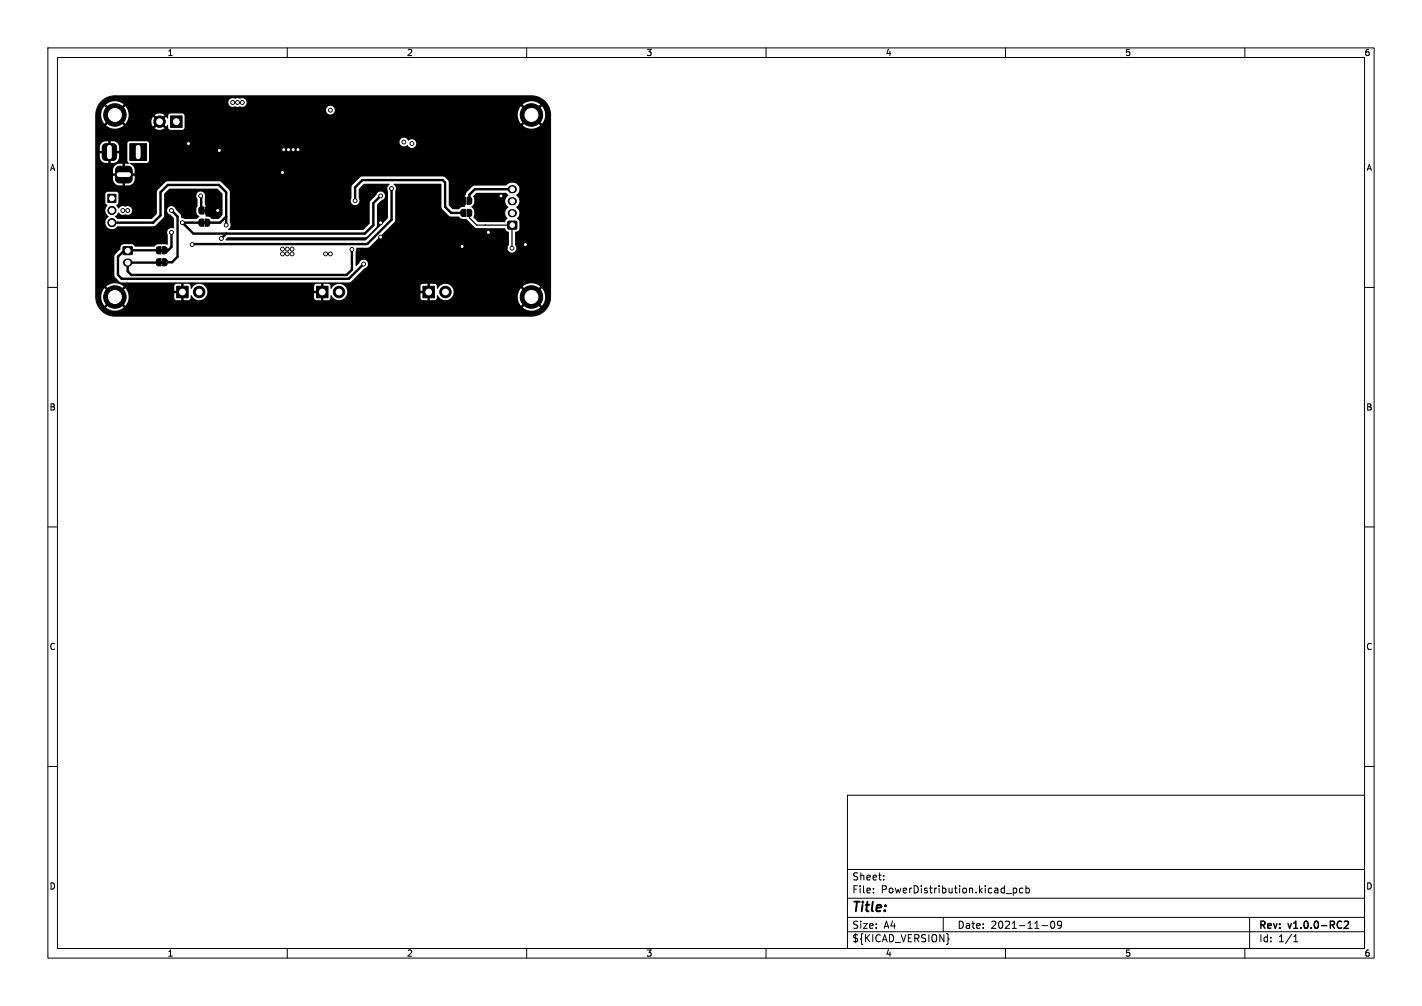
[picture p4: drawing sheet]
<svg xmlns="http://www.w3.org/2000/svg" width="297mm" height="210mm" viewBox="0 0 297 210" stroke-linecap="round" stroke-linejoin="round" font-family="sans-serif">
<g fill="none" stroke="#000" stroke-width=".21">
<path d="M10 10h277v190h-277zM12 12h273v186h-273zM60 10v2M110 10v2M160 10v2M210 10v2M260 10v2M21.2 21.1a4 4 0 0 1 2.8-1.1h87a4 4 0 0 1 4 4v38a4 4 0 0 1-4 4h-87a4 4 0 0 1-4-4v-38a4 4 0 0 1 1.2-2.9zM10 60h2M285 60h2M10 110h2M285 110h2"/>
<path d="M10 160h2M285 160h2M177 166h108v32h-108zM60 198v2M110 198v2M160 198v2M177 194.5h108M177 191.5h108M177 187.5h108M177 181.5h108M182.4 186.3v.1M182.4 185.5v.1"/>
<path d="M184.6 183.6v.1M184.6 182.8v.1M197 191.5v3M198.1 196h.1l-.1 .1M210 198v2M210.1 186.5h1.2M211.6 185.4v1.5M211.6 185.5l.5-.1 .3 .3-.2 .6h-.6M213.6 185.5l-.4-.1-.3 .3 .2 .6h.5M214.3 185.5l.4-.1 .3 .3-.1 .6h-.6M214.3 184.9v1.5M217.6 193.2h1.2"/>
<path d="M219.6 192.4l.2-.1a.8 .8 0 0 1 .5 .8 .8 .8 0 0 1-.5 .7 1 1 0 0 1-.2-1.4zM221.7 192.9l-.3 .3h-.4l-.1-.3 .1-.5 .4-.1 .2 .1a.99 .99 0 0 1-.3 1.4h-.3M260 198v2M261 191.5v6.5M270.2 196.6h.9M270.2 195.5l.4-.4v1.5"/>
</g>
<path d="M280.8 192.4l.6-.1 .2 .4-.9 1.1h.9" fill="none" stroke="#000" stroke-width=".3"/>
<path d="M21.1 21.3a4 4 0 0 1 2.9-1.3h87a4 4 0 0 1 4 4v38a4 4 0 0 1-4 4h-87a4 4 0 0 1-3.3-1.8l1.6 .1a2.85 2.85 0 0 0 3.5-.1l83.5 .1a2.85 2.85 0 0 0 3.5-.1l-1.8-1.8-1.8 1.8h-83.4l-1.8-1.8-1.8 1.8h-1.5a3.9 3.9 0 0 1-.7-2.2h1.1l.2 1 .5 .8 1.8-1.8h.8l1.8 1.8a2.84 2.84 0 0 0 .5-2.6h9.7v1.1l.5 .4h2.5l.4-.3v-.7l.2-.1a1.72 1.72 0 0 0 1.8 1.1 1.72 1.72 0 0 0 1.5-1.5h22.3v1.1l.5 .4h2.5l.4-.3v-.7l.2-.1a1.72 1.72 0 0 0 1.8 1.1 1.72 1.72 0 0 0 1.5-1.5h15.3v1.1l.5 .4h2.5l.4-.3 .1-.7 .1-.1a1.73 1.73 0 0 0 3 .4h13.7l.2 1 .5 .8 1.8-1.8h.8l1.8 1.8a2.86 2.86 0 0 0 0-3.6l-1.8 1.8h-.8l-1.8-1.8-.5 .8-.2 1h-13.7a1.7 1.7 0 0 0-.1-2.2h14.9l1.8 1.8 1.8-1.8-.1-.1a2.85 2.85 0 0 0-3.5 .1h-14.9a1.79 1.79 0 0 0-2.9 .5l-.2-.8-.2-.2h-1.2v3.4h-.5v-1.5h-16.8v-.5h16.8v-1.4h-1.1l-.2 .1-.2 .3v1h-15.3a1.76 1.76 0 0 0-1.5-1.4 1.76 1.76 0 0 0-1.8 1l-.2-.8-.2-.2h-1.2v3.4h-.5v-1.5h-23.8v-.5h23.8v-1.4h-1.1l-.3 .1-.1 .3v1h-22.3a1.76 1.76 0 0 0-1.5-1.4 1.76 1.76 0 0 0-1.9 1l-.1-.8-.3-.2h-1.1v3.4h-.6v-1.5h-11.1l-.1-.5h11.2v-1.4h-1l-.3 .1-.1 .3v1h-9.8l-.4-.5-1.8 1.8h-.8l-1.8-1.8-.5 .8-.2 1h-1.1v-2.2h2.2l1.8 1.8 1.8-1.8a2.84 2.84 0 0 0-3.6 0h-2.2v-13.3h2v.2a1.4 1.4 0 0 0 1.1 1.1 1.4 1.4 0 0 0 1.5-.6h7.4l.5-.1 1.7-1.9 .1-4.7 1.1-1.1h10l1.1 1.1v4.3l-.8 .9h-1.4l-.6-.4-.8-.2 .1-1.9-.2-.5v-1.5a.93 .93 0 0 0-1.1-1.2 .93 .93 0 0 0-.4 1.6v1.4l-.3 .4v.7a1.22 1.22 0 0 0 .6 1.1l-.5 .5h-2.5l-.7-.1-.2-.9-1-1a.92 .92 0 0 0-1.6-.4 .92 .92 0 0 0 .6 1.6l.6 .6v2.2a.96 .96 0 0 0-1.2 .2 .96 .96 0 0 0 0 1.2v1.9l-.2 .1-1.8-.1-.9 .5h-4l-.6-.5h-1.7a.88 .88 0 0 0-.8 1l-1.2 1.4v4l.2 .5 .9 .9 .4 .2h47.4l.5-.2 2.8-2.8a.92 .92 0 0 0 .5-1.6 .92 .92 0 0 0-1.6 .6l-.5 .5h-.2v-2.9l.1-.8 2.4-.1 .4-.2 5.2-5.2 .2-6.5a1.33 1.33 0 0 0-.4-1.4h9.9l.1 5 1.6 1.7 2 .1 .6 .5h1l2 1.9h6l.1 .2a.8 .8 0 0 0 .7 .6l.1 2.8a.92 .92 0 0 0 0 1.3 .92 .92 0 0 0 1.3-.1 .92 .92 0 0 0 0-1.3v-2.6l.1-.1a.75 .75 0 0 0 .8-.7v-1.5l-.5-.6a1.57 1.57 0 0 0-.2-2.4 1.51 1.51 0 0 0 0-2.5 1.46 1.46 0 0 0 .2-2.3 1.46 1.46 0 0 0-2.3 .3l-6.9 .1-1.4 1.4-.4 .8v1.7l.2 .3-.1 .2a1.11 1.11 0 0 0-1.2 .4l-.1 .1h-1.2l-.9-.8v-5l-.7-.8-.5-.3h-17l-.3 .2-1.8 1.9v2.5a.92 .92 0 0 0 .8 1.4 .92 .92 0 0 0 .7-1.4v-2l1.1-1h5.3l.1 .1a1.07 1.07 0 0 0-.4 1.4v5.7l-4.6 4.6h-29.2l-.1-.1 .5-.6h28.8l.3-.1 2-2.1v-4.5l1-1a.92 .92 0 0 0 .4-1.6 .92 .92 0 0 0-1.5 .5l-1.3 1.5-.1 4.5-1.3 1.3h-28.1l-.1-.2a.94 .94 0 0 0 .3-1.3v-6.5l-1.7-1.9-.5-.3-10.9 .1-.3 .1-1.8 1.9v4.7l-1.1 1.1h-7.2l-.5-.6 .7-.7 .2 .1a1.03 1.03 0 0 0 1.3 .2 .93 .93 0 0 0 1.4-.8 .93 .93 0 0 0-1.5-.7l-.7-.1-.6 .4-.5-.6 .4-.5v-1.9l-.1-.3-.3-.2h-1.9l-.3 .3-.1 2.1 .5 .5a1.46 1.46 0 0 0 .2 2.3l-.5 .6-.2 .7h-2v-9.8h3.6v.8a1.38 1.38 0 0 0 1.3 1.2h.7v-2h.5v2h.8a1.38 1.38 0 0 0 1.2-1.3v-.7h-8.1v-.5h8.1v-.8a1.66 1.66 0 0 0-1-1.3l.1-.1h3.5l.3-.1 .1-.4v-3.5l-.1-.4h52.4l.1 .2a1.06 1.06 0 0 0 1.7 .5 .92 .92 0 0 0 1.3 .4 .92 .92 0 0 0 .2-1.4 .92 .92 0 0 0-1.4 .1l-.2-.3a.92 .92 0 0 0-1-.3 .92 .92 0 0 0-.7 .8h-52.4l-.3-.1h-3.6l-.4 .1-.1 .4v3.5l.3 .6-.1 .1h-.7v2h-.5v-2h-.8a1.38 1.38 0 0 0-1.2 1.3v.7h-3.6v-4.2h.9v.9a1.37 1.37 0 0 0 1.7 1.1v-2h.5v2h.6a1.25 1.25 0 0 0 1.2-1.2v-.8h-4.9v-.5h2.6v-2h.5v2h1.8v-.9a1.37 1.37 0 0 0-1.8-1.1h-1.1a1.25 1.25 0 0 0-1.1 1.2v.8h-.9v-5.3h2.2a2.82 2.82 0 0 0 2.5 .6h7.6l.2 .1a1.7 1.7 0 0 0 1.8-.1l-1-1-1 1h-7.6l1.1-.6-1.8-1.8-1.8 1.8h-2.2v-2.2h1.1l.2 1 .5 .8 1.8-1.8h.8l1.8 1.8 .3-.4h5.1l.4 1 1-1h.7l1 1 .4-.3 .1 .7 .4 .3h2.5l.4-.3v-.6h70.7a2.84 2.84 0 0 0 3.6 0l-1.8-1.8-1.8 1.8h-70.7v-2.2h69.6l.2 1 .5 .8 1.8-1.8h.8l1.8 1.8a2.86 2.86 0 0 0 0-3.6l-1.8 1.8h-.8l-1.8-1.8-.5 .8-.2 1h-69.6l-.4-.3h-2.5l-.4 .3-.1 .7-.4-.3-1 1h-.7l-1-1-.4 1h-5.1l.4-1.4h5.4l1 1 1-1-.1-.1a1.7 1.7 0 0 0-1.9 .1h-5.4l-.2-1h41.4v.2a.91 .91 0 0 0 1.5 .5 .91 .91 0 0 0-.2-1.5 .91 .91 0 0 0-1.3 .8h-41.4l-.5-.8-1.8 1.8h-.8l-1.8-1.8-.5 .8-.2 1h-1.1a3.9 3.9 0 0 1 .7-2.2h1.5l1.8 1.8 1.8-1.8-.6-.4h22.5v.2a.98 .98 0 0 0 1.5 .6l.5 .1 .4-.1a.94 .94 0 0 0 1.3-.4h57.8l1.8 1.8 1.8-1.8-.1-.1a2.85 2.85 0 0 0-3.5 .1h-57.8a.95 .95 0 0 0-.2-1.1 .95 .95 0 0 0-1.2-.1l-1.7-.1a.91 .91 0 0 0-.6 .9h-22.6a2.85 2.85 0 0 0-2.9 .4h-1.5zM33.5 54.4h.5v.6h-.5zM33.5 52h.5v.6h-.5zM42.4 43.6h.5v.6h-.5zM42.4 46.2h.5v.6h-.5zM99.5 40.3h6.2l.5 .4a1.57 1.57 0 0 0 0 2.6 1.56 1.56 0 0 0-.2 2.4l-.6 .7-5.6-.1-.9-.9 .2-1.1a1.38 1.38 0 0 0-.7-1.1 1.14 1.14 0 0 0 .7-1.1l-.3-1.2z" fill="#000"/>
<g fill="#000" stroke="#000" stroke-width=".21">
<path d="M21.6 30.2l.5-.2h1.5l.6 .3 .2 .5v2l-.3 .5-.5 .2h-1.5l-.6-.3-.1-.4v-2zM24.4 35l.5-.3h1.8a.88 .88 0 0 1 .9 .9v1.7a.88 .88 0 0 1-.9 .9h-1.7a.87 .87 0 0 1-.9-.9v-1.8zM27.1 30h3.5v3.5h-3.5zM35.6 24.2h2.4v2.4h-2.4zM22.5 40.6h1.7v1.7h-1.7zM25.7 51.5h1.9v1.6h-1.9zM32.8 54.1l.8-.1v1.5h-.5l-.4-.2-.1-.8zM32.8 51.6l.8-.1v1.5h-.5l-.4-.2-.1-.8zM33.9 54h.6l.4 .2v.9l-.3 .4h-.7zM33.9 51.5h.6l.4 .2v.9l-.3 .4h-.7zM41.7 43.3l.8-.1v1.5h-.5l-.4-.2-.1-.8zM41.7 45.9l.8-.2v1.5h-.5l-.4-.2-.1-.8z"/>
<path d="M42.8 43.2h.6l.3 .2 .1 .9-.3 .3-.7 .1zM42.8 45.7h.6l.3 .3 .1 .9-.3 .3h-.7zM96.4 43.8l.8-.1v1.5h-.5l-.4-.2-.1-.8zM96.4 41.3l.8-.1v1.5h-.5l-.4-.3-.1-.7zM97.5 43.7h.6l.4 .2v.9l-.2 .4h-.8zM97.5 41.2h.6l.4 .2v.9l-.2 .3-.8 .1zM106.1 46.2h1.8v1.6h-1.8zM36.9 59.8h2.4v2.4h-2.4zM66.1 59.8h2.4v2.4h-2.4zM88.3 59.8h2.4v2.4h-2.4z"/>
<circle cx="24" cy="24" r="2.35"/>
<circle cx="33.3" cy="25.4" r="1.2"/>
<circle cx="39.4" cy="30" r=".4"/>
<circle cx="45.8" cy="31.4" r=".4"/>
<circle cx="48.6" cy="21.4" r=".4"/>
<circle cx="49.6" cy="21.4" r=".4"/>
<circle cx="50.6" cy="21.4" r=".4"/>
<circle cx="59" cy="36" r=".4"/>
<circle cx="59.2" cy="31.3" r=".4"/>
<circle cx="60.2" cy="31.3" r=".4"/>
<circle cx="61.2" cy="31.3" r=".4"/>
<circle cx="62.2" cy="31.3" r=".4"/>
<circle cx="69" cy="23" r=".4"/>
<circle cx="81.8" cy="39.4" r=".4"/>
<circle cx="84.4" cy="29.6" r=".4"/>
<circle cx="86" cy="30" r=".4"/>
<circle cx="111" cy="24" r="2.35"/>
<circle cx="23.4" cy="46.5" r=".85"/>
<circle cx="23.4" cy="43.9" r=".85"/>
<circle cx="25.7" cy="43.9" r=".4"/>
<circle cx="26.7" cy="43.9" r=".4"/>
<circle cx="35.8" cy="43.9" r=".4"/>
<circle cx="35.8" cy="48.5" r=".4"/>
<circle cx="38.1" cy="46.5" r=".4"/>
<circle cx="40.1" cy="51.1" r=".4"/>
<circle cx="41.9" cy="40.9" r=".4"/>
<circle cx="45.5" cy="43.9" r=".4"/>
<circle cx="46.2" cy="49.8" r=".4"/>
<circle cx="47.2" cy="47" r=".4"/>
<circle cx="59" cy="52" r=".4"/>
<circle cx="59" cy="53" r=".4"/>
<circle cx="60" cy="52" r=".4"/>
<circle cx="60" cy="53" r=".4"/>
<circle cx="61" cy="52" r=".4"/>
<circle cx="61" cy="53" r=".4"/>
<circle cx="68" cy="53" r=".4"/>
<circle cx="69" cy="53" r=".4"/>
<circle cx="73.5" cy="52.1" r=".4"/>
<circle cx="74.2" cy="41.9" r=".4"/>
<circle cx="75.9" cy="55.1" r=".4"/>
<circle cx="79.5" cy="46.5" r=".4"/>
<circle cx="79.5" cy="49.5" r=".4"/>
<circle cx="79.5" cy="40.9" r=".4"/>
<circle cx="96.5" cy="51.4" r=".4"/>
<circle cx="102" cy="48.5" r=".4"/>
<circle cx="104.6" cy="40.9" r=".4"/>
<circle cx="106.9" cy="51.8" r=".4"/>
<circle cx="109.7" cy="51.1" r=".4"/>
<circle cx="24" cy="62" r="2.35"/>
<circle cx="41.6" cy="61" r="1.2"/>
<circle cx="70.8" cy="61" r="1.2"/>
<circle cx="93" cy="61" r="1.2"/>
<circle cx="111" cy="62" r="2.35"/>
</g>
<path d="M106.9 39.5h.2M26.5 54.8h.3M106.9 44.5h.2M106.9 42h.2" fill="none" stroke="#000" stroke-width="1.7"/>
<g fill="none" stroke="#000" stroke-width=".5">
<path d="M81.8 39.4v6.5l-5.1 5.1-36.6 .1M107 39.5h-7.8l-1.2 1.1v1.3M23.4 46.5h8.6l1.5-1.5v-4.9l1.6-1.5h10.6l1.5 1.5v6.9M26.7 52.3h-.8l-1.3 1.3v3.8l.8 .8h47.5l3-3.1M26.7 52.3h6.4M35.8 43.9l1.3 1.3v8.4l-1.2 1.1h-1.5M35.8 48.5v3.1l-.7 .7h-.7M41.9 40.9l.1 .1v2.9M47.2 45.2l-1.2 1.3h-2.7M47.2 48.8l-1 1M73.5 52.1v4.2l-1.1 1.1h-45l-.7-.8v-1.8h6.6M74.2 41.9v-2.8l1.5-1.5h16.8l.5 .5v5.1l1.2 1.3h2.5"/>
<path d="M79.5 40.9l-1.5 1.5v4.6l-1.8 1.8h-35.8l-2.3-2.3h3.9"/>
</g>
<path d="M98 44.5v1l1.6 1.5h7.4l-.1 4.8M101.3 47h.1" fill="none" stroke="#000" stroke-width=".25"/>
<g fill="#fff" stroke="#fff" stroke-width=".21">
<circle cx="35.8" cy="43.9" r=".2"/>
<circle cx="35.8" cy="48.5" r=".2"/>
<circle cx="59.2" cy="31.2" r=".2"/>
<circle cx="39.4" cy="30" r=".2"/>
<circle cx="96.5" cy="51.4" r=".2"/>
<circle cx="79.5" cy="49.5" r=".2"/>
<circle cx="104.6" cy="40.9" r=".2"/>
<circle cx="62.2" cy="31.2" r=".2"/>
<circle cx="109.7" cy="51.1" r=".2"/>
<circle cx="45.8" cy="31.4" r=".2"/>
<circle cx="61.2" cy="31.2" r=".2"/>
<circle cx="60.2" cy="31.2" r=".2"/>
<circle cx="45.5" cy="43.9" r=".2"/>
<circle cx="79.5" cy="46.5" r=".2"/>
<circle cx="102" cy="48.5" r=".2"/>
<circle cx="59" cy="36" r=".2"/>
<circle cx="50.6" cy="21.4" r=".2"/>
<circle cx="26.7" cy="43.9" r=".2"/>
<circle cx="48.6" cy="21.4" r=".2"/>
<circle cx="49.6" cy="21.4" r=".2"/>
<circle cx="25.7" cy="43.9" r=".2"/>
<circle cx="60" cy="52" r=".2"/>
<circle cx="68" cy="53" r=".2"/>
<circle cx="59" cy="53" r=".2"/>
<circle cx="60" cy="53" r=".2"/>
<circle cx="59" cy="52" r=".2"/>
<circle cx="61" cy="53" r=".2"/>
<circle cx="61" cy="52" r=".2"/>
<circle cx="74.2" cy="41.9" r=".2"/>
<circle cx="69" cy="53" r=".2"/>
<circle cx="69" cy="23" r=".2"/>
<circle cx="75.9" cy="55.1" r=".2"/>
<circle cx="73.5" cy="52.1" r=".2"/>
<circle cx="106.9" cy="51.8" r=".2"/>
<circle cx="79.5" cy="40.9" r=".2"/>
<circle cx="46.2" cy="49.8" r=".2"/>
<circle cx="38.1" cy="46.5" r=".2"/>
<circle cx="81.8" cy="39.4" r=".2"/>
<circle cx="40.1" cy="51.1" r=".2"/>
<circle cx="41.9" cy="40.9" r=".2"/>
<circle cx="86" cy="30" r=".2"/>
<circle cx="84.3" cy="29.7" r=".2"/>
<circle cx="47.2" cy="47" r=".2"/>
<circle cx="26.7" cy="52.3" r=".5"/>
<circle cx="26.7" cy="54.8" r=".5"/>
<circle cx="23.4" cy="41.4" r=".5"/>
<circle cx="23.4" cy="43.9" r=".5"/>
<circle cx="23.4" cy="46.5" r=".5"/>
<circle cx="38.1" cy="61" r=".6"/>
<circle cx="41.6" cy="61" r=".6"/>
<circle cx="107" cy="47" r=".47"/>
<circle cx="107" cy="44.5" r=".47"/>
<circle cx="107" cy="42" r=".47"/>
<circle cx="107" cy="39.5" r=".47"/>
<circle cx="89.5" cy="61" r=".6"/>
<circle cx="93" cy="61" r=".6"/>
<circle cx="67.3" cy="61" r=".6"/>
<circle cx="70.8" cy="61" r=".6"/>
<circle cx="24" cy="62" r="1.35"/>
<circle cx="111" cy="62" r="1.35"/>
<circle cx="111" cy="24" r="1.35"/>
<circle cx="24" cy="24" r="1.35"/>
<circle cx="36.8" cy="25.4" r=".6"/>
<circle cx="33.3" cy="25.4" r=".6"/>
</g>
<path d="M22.9 30.8v2M24.9 36.5h2M28.9 30.8v2" fill="none" stroke="#fff" stroke-width="1"/>
<text font-size="2.8" x="178" y="190.8">Title:</text>
<g font-size="2.1">
<text x="178" y="183.9">Sheet:</text>
<text x="178" y="186.6">File:</text>
<text x="184" y="186.6">PowerDistribution.kicad_pcb</text>
<text x="178" y="196.8">${KICAD_VERSION}</text>
<text x="178" y="194">Size:</text>
<text x="184.6" y="194">A4</text>
<text x="200" y="194">Date:</text>
<text x="206.9" y="194">2021-11-09</text>
<text x="263" y="194.2">Rev:</text>
<text x="263" y="196.8">Id:</text>
<text x="267" y="196.8">1/1</text>
<text x="269.2" y="194.2">v1.0.0-RC2</text>
</g>
<g font-size="1.8">
<text x="35" y="11.8">1</text>
<text x="85" y="11.8">2</text>
<text x="135" y="11.8">3</text>
<text x="185" y="11.8">4</text>
<text x="235" y="11.8">5</text>
<text x="285" y="11.8">6</text>
<text x="10.4" y="35.8">A</text>
<text x="285.4" y="35.8">A</text>
<text x="10.3" y="85.8">B</text>
<text x="285.3" y="85.8">B</text>
<text x="10.3" y="135.8">C</text>
<text x="285.3" y="135.8">C</text>
<text x="10.3" y="185.8">D</text>
<text x="285.3" y="185.8">D</text>
<text x="35" y="199.8">1</text>
<text x="85" y="199.8">2</text>
<text x="135" y="199.8">3</text>
<text x="185" y="199.8">4</text>
<text x="235" y="199.8">5</text>
<text x="285" y="199.8">6</text>
</g>
</svg>
